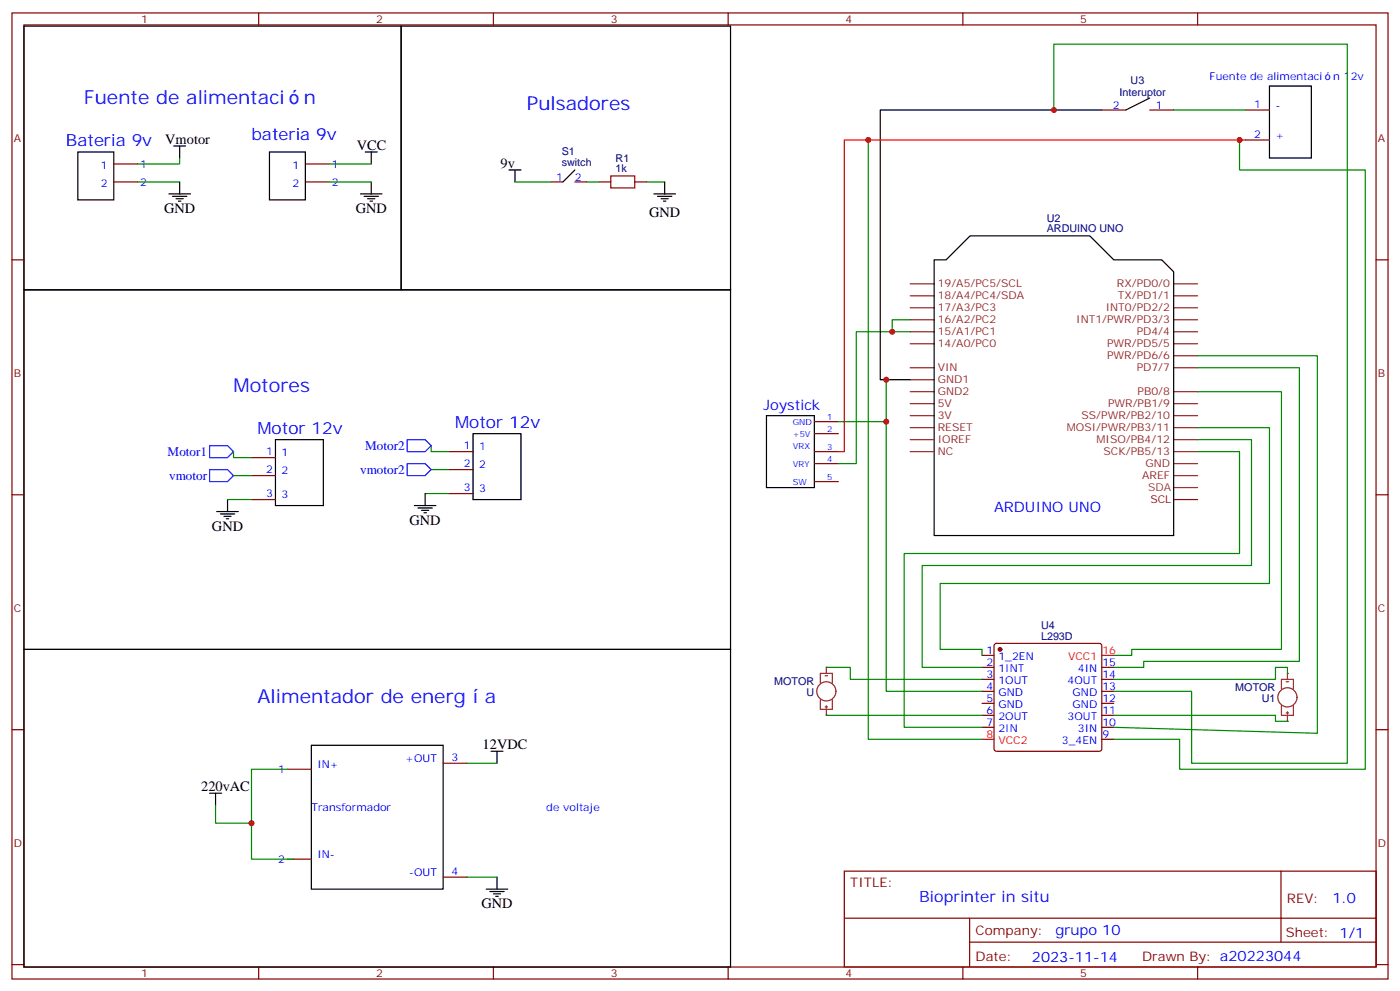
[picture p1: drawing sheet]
<svg xmlns="http://www.w3.org/2000/svg" width="412mm" height="292mm" viewBox="0 0 412 292" stroke-linecap="round" stroke-linejoin="round" font-family="sans-serif">
<g fill="none" stroke="#870000" stroke-width=".35">
<path d="M3.5 3.8h405.4v284.3h-405.4zM7.1 7.3h398.2v277.3h-398.2zM76.2 3.8v3.5M145.3 3.8v3.5M214.5 3.8v3.5M283.6 3.8v3.5M352.8 3.8v3.5M33.5 48.3h7.1M33.5 53.6h7.1M90 48.3h7M90 53.6h7M162.3 53.6h3.5"/>
<path d="M169.3 53.6h3.6M176.4 53.6h3.5M187 53.6h3.5M3.5 76.5h3.6M405.3 76.5h3.6M74.1 134.7h7M74.1 140h7M132.3 138.2h7M132.3 132.9h7M3.5 145.6h3.6M74.1 147h7M132.3 145.3h7"/>
<path d="M405.3 145.6h3.6M289.3 192.9h3.5M289.3 196.4h3.5M289.3 200h3.5M293 189.6l.5-.2h30.3l.5 .2 .3 .5v30.3l-.3 .5-.5 .2h-30.3l-.5-.2-.2-.5v-30.3zM324.6 196.4h3.5M324.6 200h3.5M3.5 214.8h3.6M289.3 203.5h3.5M289.3 207h3.5M289.3 210.5h3.5M289.3 214.1h3.5"/>
<path d="M324.6 203.5h3.5M324.6 207h3.5M324.6 210.5h3.5M324.6 214.1h3.5M324.6 217.6h3.5M405.3 214.8h3.6M84.7 226.4h7M130.5 224.6h7.1M84.7 252.9h7M130.5 258.2h7.1M248.7 256.4h156.6v28.2h-156.6zM377.3 256.4v20.9"/>
<path d="M248.7 270.2h156.5M285.6 277.3h119.6M285.6 270.2v14.2M3.5 283.9h3.6M76.2 284.6v3.5M145.3 284.6v3.5M214.5 284.6v3.5M283.6 284.6v3.5M352.8 284.6v3.5M405.3 283.9h3.6"/>
</g>
<g fill="none" stroke="#000" stroke-width=".35">
<path d="M7.1 7.7h111.1v77.6h-111.1zM118.2 7.7h97v77.6h-97zM22.9 44.7h10.6v14.1h-10.6zM49.7 57.1h6.4M50.8 57.8h4.2M51.2 43h3.5M51.9 58.5h2.1M52.6 59.2h.7M52.9 43v3.5M52.9 53.6v3.5M79.4 44.7h10.6v14.1h-10.6zM106.2 57.1h6.3"/>
<path d="M107.2 57.8h4.3M107.6 44.7h3.5M108.3 58.5h2.1M109 59.2h.7M109.4 44.7v3.6M109.4 53.6v3.5M149.9 50h3.6M151.7 50v3.6M169.3 50l-3.5 3.6M192.6 57.1h6.4M193.7 57.8h4.2M194.7 58.5h2.1"/>
<path d="M195.4 59.2h.7M195.8 53.6v3.5M7.1 85.3h208.1v105.8h-208.1zM81.1 129.4h14.1v19.4h-14.1zM139.3 127.6h14.2v19.4h-14.2zM63.9 150.6h6.3M64.9 151.3h4.2M66 152h2.1M66.7 152.7h.7M67 147v3.6M122.1 148.8h6.3M123.1 149.5h4.3"/>
<path d="M124.2 150.2h2.1M124.9 150.9h.7M125.2 145.3v3.5M7.1 191.1h208.1v93.5h-208.1zM91.7 219.4h38.8v42.3h-38.8zM61.7 233.5h3.6M63.5 233.5v3.5M144.6 221.1h3.6M146.4 221.1v3.5M146.4 258.2v3.5M143.2 261.7h6.4M144.3 262.4h4.2"/>
<path d="M145.3 263.1h2.2M146 263.8h.8"/>
</g>
<g fill="none" stroke="#008700" stroke-width=".35">
<path d="M40.6 53.6h12.3M52.9 46.5v1.8h-12.3M97 53.6h12.4M97 48.3h12.4M151.7 53.6h10.6M172.9 53.6h3.5M190.5 53.6h5.3M68.8 132.9v1.8h5.3M68.8 140h5.3M127 131.2v1.7h5.3M127 138.2h5.3M67 147h7.1"/>
<path d="M125.2 145.3h7.1M63.5 237v5.3h10.6M84.7 226.4h-10.6v26.5h12.3M137.6 224.6h8.8M137.6 258.2h8.8"/>
</g>
<path d="M179.9 51.8h7.1v3.5h-7.1z" fill="none" stroke="#a10000" stroke-width=".35"/>
<path d="M61.7 131.2h5.3l1.8 1.7-1.8 1.8h-5.3zM61.7 138.2h5.3l1.8 1.8-1.8 1.7h-5.3zM119.9 129.4h5.3l1.8 1.8-1.8 1.7h-5.3zM119.9 136.5h5.3l1.8 1.7-1.8 1.8h-5.3z" fill="none" stroke="#00f" stroke-width=".35"/>
<circle cx="294.6" cy="191.1" r=".53" fill="#870000" stroke="#870000" stroke-width=".35"/>
<path d="M324.6 192.9h3.5M289.3 217.6h3.5" fill="none" stroke="#f00" stroke-width=".35"/>
<g fill="none" stroke="#8c2424" stroke-width=".35">
<path d="M243.1 198.9h.7M243.4 196.4v1.8M241.7 201v-2.8h3.5v2.8M241.7 206v2.8h3.5v-2.8M243.1 208.1h.7M243.4 207.7v.7M243.4 208.8v1.7"/>
<circle cx="243.4" cy="203.5" r="2.82"/>
</g>
<g fill="#8c2424">
<circle cx="243.4" cy="210.5" r=".18"/>
<circle cx="243.4" cy="196.4" r=".18"/>
</g>
<path d="M275.2 76.5h3.5l7.1-7.1h35.2l7.1 7.1h14.1l3.5 3.5v77.6h-70.5zM225.8 122.3h14.1v21.2h-14.1z" fill="none" stroke="#000" stroke-width=".35"/>
<path d="M239.9 124.1h7M239.9 127.6h7M239.9 132.9h7M239.9 136.5h7M239.9 141.7h7" fill="none" stroke="#870000" stroke-width=".35"/>
<g fill="none" stroke="#8c2424" stroke-width=".35">
<path d="M268.1 83.5h7.1M268.1 87.1h7.1M268.1 90.6h7.1M268.1 94.1h7.1M268.1 97.6h7.1M345.7 83.5h7.1M345.7 87.1h7.1M345.7 90.6h7.1M345.7 94.1h7.1M345.7 97.6h7.1M268.1 101.2h7.1M268.1 108.2h7.1"/>
<path d="M268.1 115.3h7.1M268.1 118.8h7.1M268.1 111.8h7.1M345.7 101.2h7.1M345.7 104.7h7.1M345.7 108.2h7.1M345.7 115.3h7.1M345.7 118.8h7.1M268.1 122.3h7.1M268.1 125.9h7.1M268.1 129.4h7.1M268.1 132.9h7.1"/>
<path d="M345.7 122.3h7.1M345.7 125.9h7.1M345.7 129.4h7.1M345.7 132.9h7.1M345.7 136.5h7.1M345.7 140h7.1M379.2 198.2v1.8M377.5 202.8v-2.8h3.5v2.8M377.5 207.7v2.8h3.5v-2.8M378.9 209.8h.7M378.9 200.7h.7M379.2 209.5v.7"/>
<path d="M379.2 210.5v1.8"/>
<circle cx="379.2" cy="205.2" r="2.82"/>
</g>
<path d="M345.7 143.5h7.1" fill="none" stroke="#933" stroke-width=".35"/>
<path d="M345.7 147h7.1" fill="none" stroke="#900" stroke-width=".35"/>
<g fill="#8c2424">
<circle cx="379.2" cy="212.3" r=".18"/>
<circle cx="379.2" cy="198.2" r=".18"/>
</g>
<path d="M324.6 32.4h-65.3v79.4h8.8M338.7 28.9l-7.1 3.5M373.9 25.3h12.4v21.2h-12.4z" fill="none" stroke="#000" stroke-width=".35"/>
<path d="M324.6 32.4h7M338.7 32.4h7M366.9 32.4h7M366.9 41.2h7" fill="none" stroke="#870000" stroke-width=".35"/>
<g fill="none" stroke="#008700" stroke-width=".35">
<path d="M310.4 32.4v-19.4h86.5v211.6h-45.9v-21.1h-22.9M345.7 32.4h21.2M255.8 41.2v176.4h33.5M365.1 41.2v8.8h37.1v176.4h-54.7v-8.8h-19.4M268.1 97.6h-15.9v38.9h-5.3M268.1 94.1h-5.3v3.5M261.1 111.8v91.7h28.2M352.8 104.7h35.3v111.1l-60-1.7M352.8 108.2h30v86.5h-45.9v1.7h-8.8M352.8 115.3h24.7v75.8h-44.1v1.8h-5.3M246.9 124.1h14.2M352.8 132.9h12.3v30h-98.8v51.2h23"/>
<path d="M352.8 129.4h15.9v37h-97.1v30h17.7M352.8 125.9h21.1v45.8h-97v19.4h12.4v1.8M243.4 196.4h7.1v3.6h38.8M379.2 198.2v-1.8h-3.5v3.6h-47.6M243.4 210.5h45.9M328.1 210.5h47.6v1.8h3.5"/>
</g>
<path d="M366.9 41.2h-118.2v91.7h-1.8" fill="none" stroke="#f00" stroke-width=".35"/>
<g fill="#c00">
<circle cx="74.1" cy="242.3" r=".88"/>
<circle cx="261.1" cy="111.8" r=".88"/>
<circle cx="261.1" cy="124.1" r=".88"/>
<circle cx="255.8" cy="41.2" r=".88"/>
<circle cx="262.8" cy="97.6" r=".88"/>
<circle cx="365.1" cy="41.2" r=".88"/>
<circle cx="310.4" cy="32.4" r=".88"/>
</g>
<g font-size="5.6" fill="#00f">
<text x="24.7" y="30.6">Fuente de alimentaci</text>
<text x="89.5" y="30.6">n</text>
<text x="155.2" y="32.4">Pulsadores</text>
<text x="68.8" y="115.3">Motores</text>
<text x="75.8" y="207">Alimentador de energ</text>
<text x="142.8" y="207">a</text>
</g>
<g font-size="4.9" fill="#00f">
<text x="74.1" y="41.2">bateria 9v</text>
<text x="19.4" y="43">Bateria 9v</text>
<text x="134.1" y="125.9">Motor 12v</text>
<text x="75.8" y="127.6">Motor 12v</text>
</g>
<text font-size="4.6" fill="#00f" x="270.8" y="265.4">Bioprinter in situ</text>
<g font-size="4.2">
<text x="48.7" y="42.3">Vmotor</text>
<text x="105.1" y="44">VCC</text>
<text x="147.5" y="49.3">9v</text>
<text x="48.3" y="62.7">GND</text>
<text x="104.8" y="62.7">GND</text>
<text x="191.2" y="63.8">GND</text>
<text x="120.6" y="154.4">GND</text>
<text x="62.4" y="156.2">GND</text>
<text x="142.2" y="220.4">12VDC</text>
<text x="59.3" y="232.8">220vAC</text>
<text x="141.8" y="267.3">GND</text>
</g>
<g font-size="4.2" fill="#00f">
<text x="224.9" y="120.6">Joystick</text>
<text x="292.8" y="150.6">ARDUINO UNO</text>
<text x="392.5" y="265.7">1.0</text>
<text x="310.9" y="275.2">grupo 10</text>
<text x="304" y="283">2023-11-14</text>
</g>
<g font-size="3.9" fill="#00f">
<text x="49.4" y="134.2">Motor1</text>
<text x="107.6" y="132.4">Motor2</text>
<text x="49.8" y="141.3">vmotor</text>
<text x="106.1" y="139.4">vmotor2</text>
</g>
<g font-size="3.9" fill="#800">
<text x="250.5" y="261">TITLE:</text>
<text x="379.1" y="265.7">REV:</text>
<text x="287.4" y="275.2">Company:</text>
<text x="378.7" y="275.8">Sheet: 1/1</text>
<text x="287.4" y="282.9">Date:</text>
<text x="336.4" y="282.9">Drawn By: a20223044</text>
</g>
<g font-size="3.2" fill="#800">
<text x="41.6" y="6.8">1</text>
<text x="110.8" y="6.8">2</text>
<text x="179.9" y="6.8">3</text>
<text x="249.1" y="6.8">4</text>
<text x="318.2" y="6.8">5</text>
<text x="4.1" y="41.9">A</text>
<text x="405.9" y="41.9">A</text>
<text x="4.1" y="111.1">B</text>
<text x="405.9" y="111.1">B</text>
<text x="4.1" y="180.2">C</text>
<text x="405.9" y="180.2">C</text>
<text x="4.1" y="249.3">D</text>
<text x="405.9" y="249.3">D</text>
<text x="41.6" y="287.6">1</text>
<text x="110.8" y="287.6">2</text>
<text x="179.9" y="287.6">3</text>
<text x="249.1" y="287.6">4</text>
<text x="318.2" y="287.6">5</text>
</g>
<g font-size="3.2" fill="#00f">
<text x="356.3" y="23.6">Fuente de alimentaci</text>
<text x="392.7" y="23.6">n 12v</text>
<text x="327.8" y="32">2</text>
<text x="340.4" y="32">1</text>
<text x="369.5" y="31.7">1</text>
<text x="375.7" y="32">-</text>
<text x="369.5" y="40.5">2</text>
<text x="375.7" y="40.9">+</text>
<text x="29.7" y="49.7">1</text>
<text x="41.3" y="49.3">1</text>
<text x="86.2" y="49.7">1</text>
<text x="97.7" y="49.3">1</text>
<text x="163.8" y="53.2">1</text>
<text x="169.3" y="53.2">2</text>
<text x="29.7" y="55">2</text>
<text x="41.3" y="54.6">2</text>
<text x="86.2" y="55">2</text>
<text x="97.7" y="54.6">2</text>
<text x="78.4" y="134">1</text>
<text x="82.9" y="134.3">1</text>
<text x="136.6" y="137.5">2</text>
<text x="136.6" y="132.2">1</text>
<text x="141.1" y="137.9">2</text>
<text x="141.1" y="132.6">1</text>
<text x="78.4" y="139.3">2</text>
<text x="82.9" y="139.6">2</text>
<text x="78.4" y="146.3">3</text>
<text x="82.9" y="146.7">3</text>
<text x="136.6" y="144.6">3</text>
<text x="141.1" y="144.9">3</text>
<text x="290.6" y="192.5">1</text>
<text x="290.6" y="196.1">2</text>
<text x="294.1" y="194.3">1_2EN</text>
<text x="294.1" y="197.8">1INT</text>
<text x="317.5" y="197.8">4IN</text>
<text x="324.7" y="196.1">15</text>
<text x="290.6" y="199.6">3</text>
<text x="290.6" y="203.1">4</text>
<text x="294.1" y="201.4">1OUT</text>
<text x="314.5" y="201.4">4OUT</text>
<text x="324.7" y="203.1">13</text>
<text x="324.7" y="199.6">14</text>
<text x="290.6" y="206.7">5</text>
<text x="294.1" y="204.9">GND</text>
<text x="294.1" y="208.4">GND</text>
<text x="316" y="208.4">GND</text>
<text x="316" y="204.9">GND</text>
<text x="324.7" y="206.7">12</text>
<text x="290.6" y="210.2">6</text>
<text x="290.6" y="213.7">7</text>
<text x="294.1" y="211.9">2OUT</text>
<text x="294.1" y="215.5">2IN</text>
<text x="314.5" y="211.9">3OUT</text>
<text x="317.5" y="215.5">3IN</text>
<text x="324.7" y="213.7">10</text>
<text x="324.7" y="210.2">11</text>
<text x="312.8" y="219">3_4EN</text>
<text x="324.7" y="217.2">9</text>
<text x="81.9" y="227.5">1</text>
<text x="93.5" y="226.1">IN+</text>
<text x="119.4" y="224.3">+OUT</text>
<text x="133" y="223.9">3</text>
<text x="91.7" y="238.8">Transformador</text>
<text x="160.9" y="238.8">de voltaje</text>
<text x="81.9" y="253.9">2</text>
<text x="93.5" y="252.5">IN-</text>
<text x="120.5" y="257.8">-OUT</text>
<text x="133" y="257.5">4</text>
</g>
<g font-size="3.2" fill="#000080">
<text x="329.8" y="28.2">Interuptor</text>
<text x="333" y="24.6">U3</text>
<text x="165.5" y="45.8">S1</text>
<text x="181.3" y="47.6">R1</text>
<text x="165.5" y="48.9">switch</text>
<text x="181.3" y="50.7">1k</text>
<text x="308.3" y="65.2">U2</text>
<text x="308.3" y="68.4">ARDUINO UNO</text>
<text x="306.7" y="185.1">U4</text>
<text x="306.7" y="188.3">L293D</text>
<text x="228.1" y="201.7">MOTOR</text>
<text x="363.9" y="203.5">MOTOR</text>
<text x="237.6" y="204.9">U</text>
<text x="371.7" y="206.7">U1</text>
</g>
<g font-size="3.2" fill="#8d2323">
<text x="276.2" y="84.6">19/A5/PC5/SCL</text>
<text x="276.2" y="88.1">18/A4/PC4/SDA</text>
<text x="329" y="84.6">RX/PD0/0</text>
<text x="329.3" y="88.1">TX/PD1/1</text>
<text x="276.2" y="91.7">17/A3/PC3</text>
<text x="276.2" y="95.2">16/A2/PC2</text>
<text x="317" y="95.2">INT1/PWR/PD3/3</text>
<text x="325.7" y="91.7">INT0/PD2/2</text>
<text x="276.2" y="98.7">15/A1/PC1</text>
<text x="334.8" y="98.7">PD4/4</text>
<text x="276.2" y="102.2">14/A0/PC0</text>
<text x="326.1" y="102.2">PWR/PD5/5</text>
<text x="326.1" y="105.8">PWR/PD6/6</text>
<text x="276.2" y="109.3">VIN</text>
<text x="276.2" y="112.8">GND1</text>
<text x="334.8" y="109.3">PD7/7</text>
<text x="276.2" y="116.3">GND2</text>
<text x="276.2" y="119.9">5V</text>
<text x="326.4" y="119.9">PWR/PB1/9</text>
<text x="335.1" y="116.3">PB0/8</text>
<text x="276.2" y="123.4">3V</text>
<text x="318.6" y="123.4">SS/PWR/PB2/10</text>
<text x="276.2" y="126.9">RESET</text>
<text x="276.2" y="130.5">IOREF</text>
<text x="314.3" y="126.9">MOSI/PWR/PB3/11</text>
<text x="323" y="130.5">MISO/PB4/12</text>
<text x="276.2" y="134">NC</text>
<text x="325.1" y="134">SCK/PB5/13</text>
<text x="337.4" y="137.5">GND</text>
<text x="336.5" y="141">AREF</text>
</g>
<text font-size="3.2" fill="#933" x="338.2" y="144.6">SDA</text>
<text font-size="3.2" fill="#900" x="338.9" y="148.1">SCL</text>
<g font-size="3.2" fill="#f00">
<text x="314.6" y="194.3">VCC1</text>
<text x="324.7" y="192.5">16</text>
<text x="290.6" y="217.2">8</text>
<text x="294.1" y="219">VCC2</text>
</g>
<g font-size="2.5" fill="#00f">
<text x="233.5" y="125.2">GND</text>
<text x="243.6" y="123.8">1</text>
<text x="233.5" y="128.7">+5V</text>
<text x="243.6" y="127.3">2</text>
<text x="233.5" y="132.2">VRX</text>
<text x="233.5" y="137.5">VRY</text>
<text x="243.6" y="132.6">3</text>
<text x="243.6" y="136.1">4</text>
<text x="233.5" y="142.8">SW</text>
<text x="243.6" y="141.4">5</text>
</g>
</svg>
